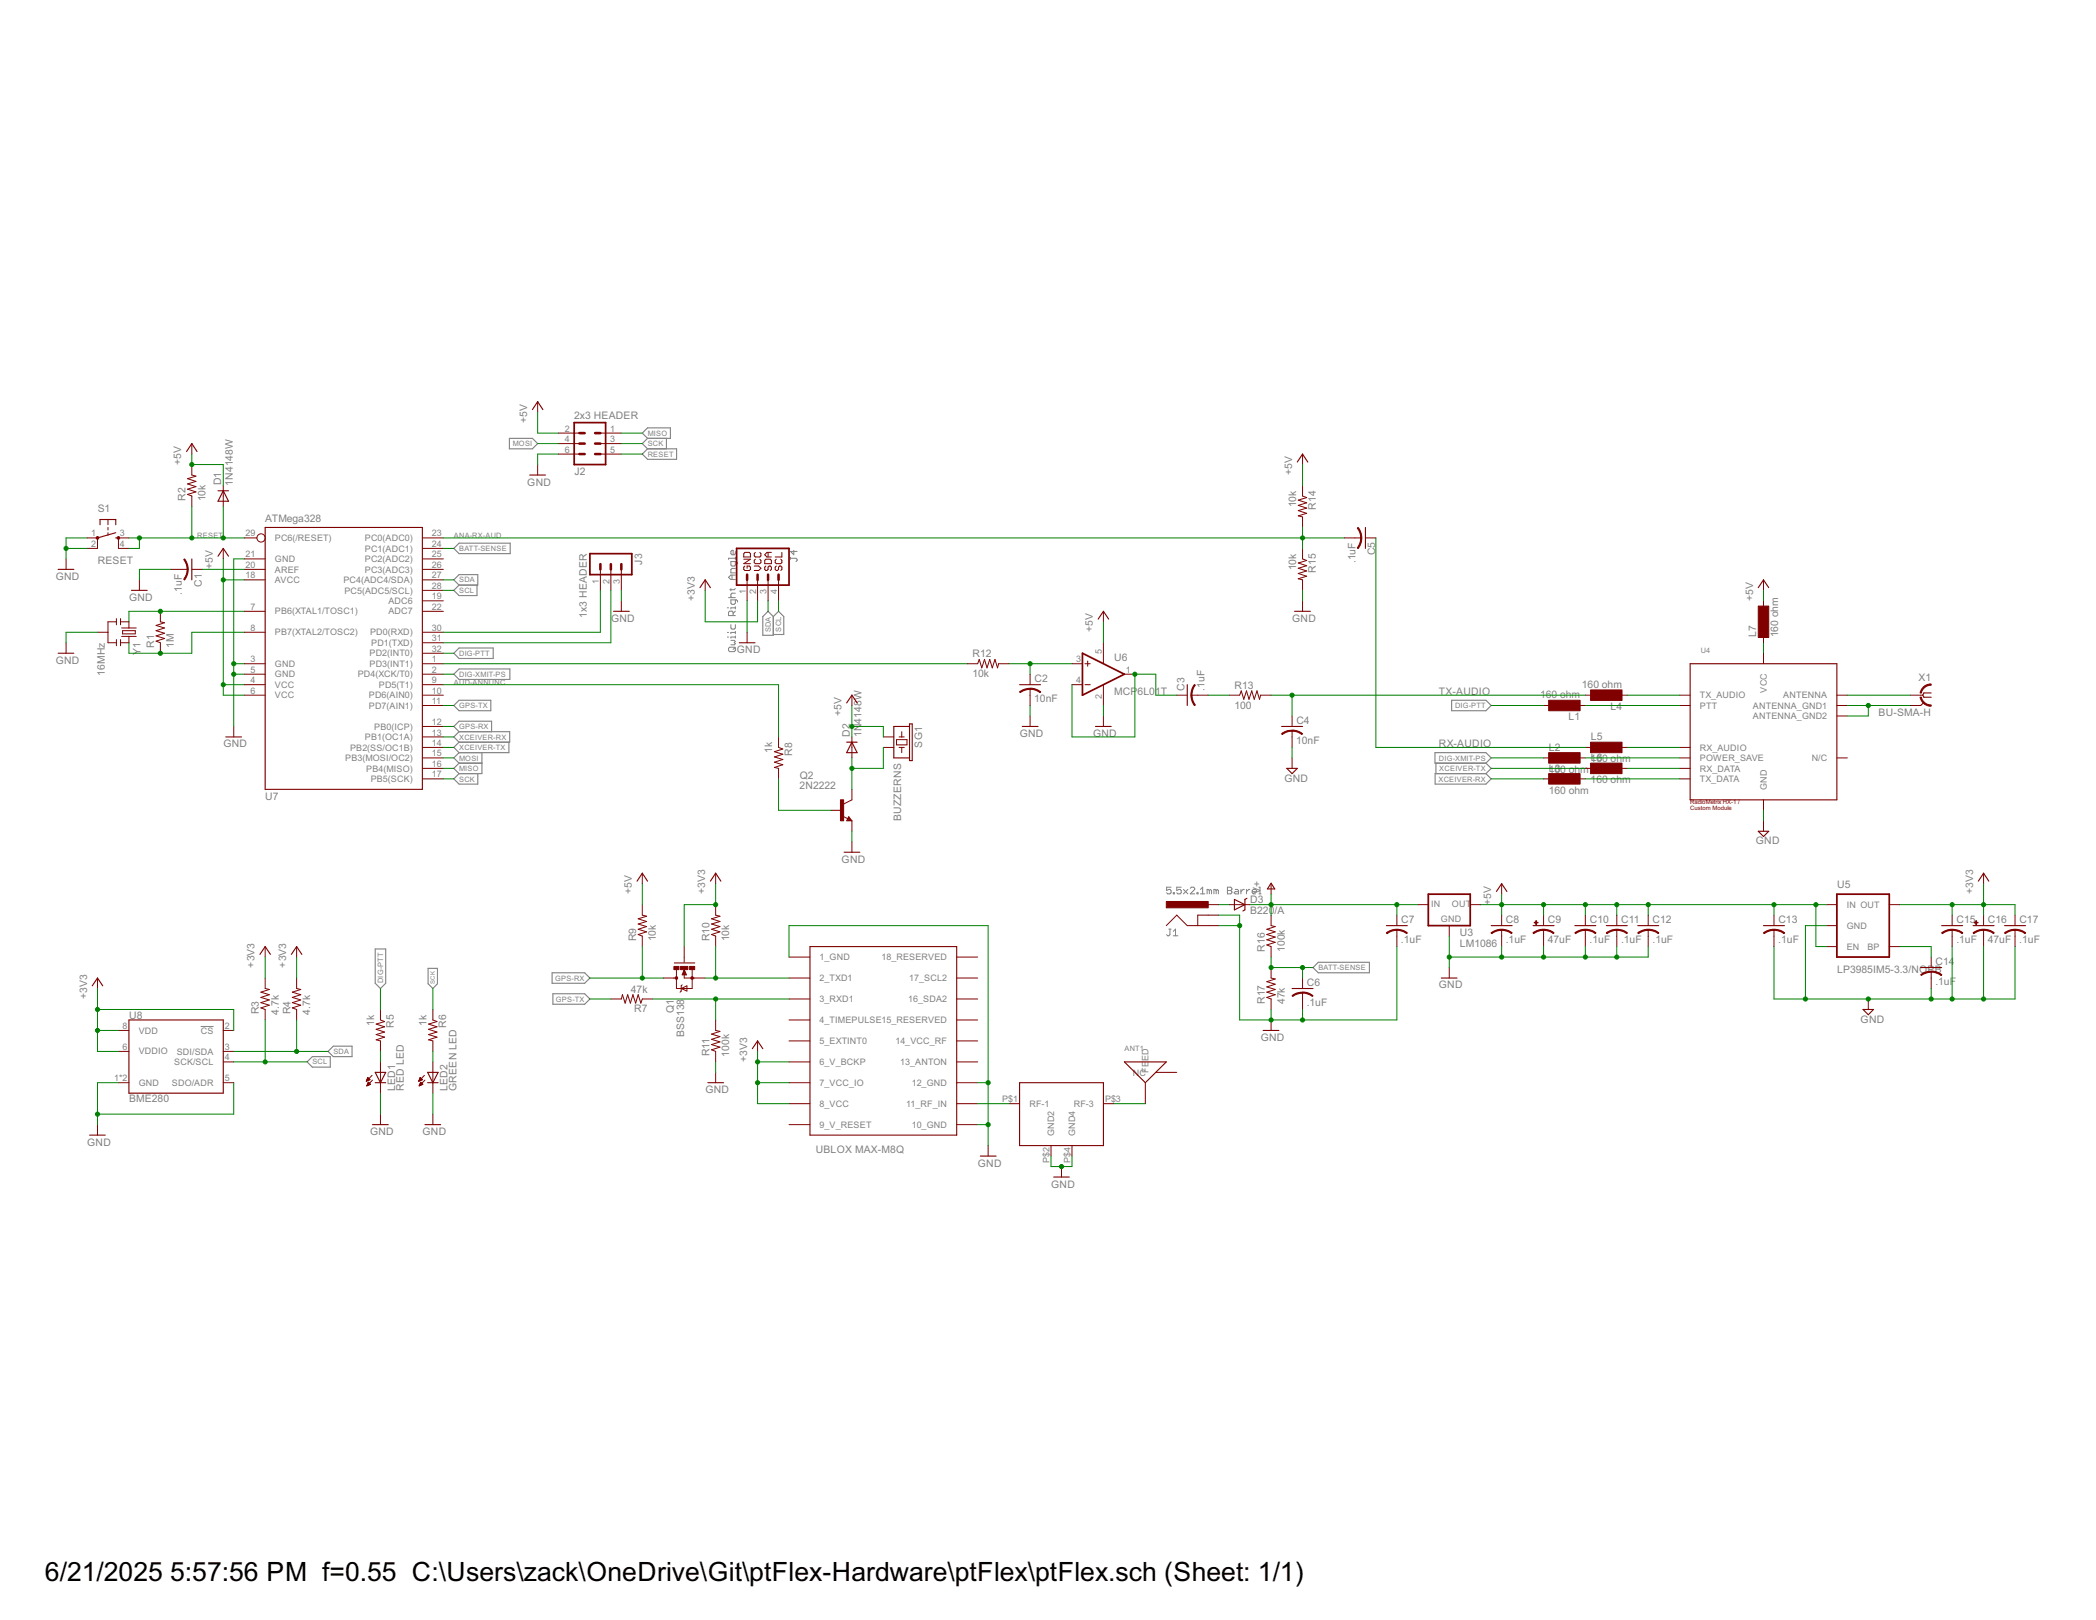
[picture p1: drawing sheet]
<svg xmlns="http://www.w3.org/2000/svg" width="279mm" height="216mm" viewBox="0 0 279 216" stroke-linecap="round" stroke-linejoin="round" font-family="sans-serif">
<g fill="none" stroke="#808080" stroke-width=".13">
<path d="M97.1 79.7h.9M97.4 78.4v.3M97.6 76.6v.6M98 74.4h-.9v.1M98 73.5v.3l-.1 .1h-.3l-.2-.1v-.3l.3-.2v.6M98 74.3v.2M98 74.8v.5l-.1 .1h-.3l-.2-.1v-.5h.8l.1 .3M98 79.9v.5l-.1 .1h-.3l-.2-.1v-.5h.8l.1 .3M98 75.8h-.4l-.2 .1v.4h.6M98 79.1h-.4l-.2 .1v.3l.2 .2M98 78.4l-.1 .2h-.6M98 76.6h-.6l-.3 .3 .3 .3h.6"/>
<path d="M105.4 74.4h.7l.2 .1-.2 .3M105.4 74.3v.2M105.8 73.3v.6l-.4-.4h.9M97 84.9h.1M97 84.3h.1M97 81h.1M97.1 86.4l.2-.1h.6l.1 .1v.3l-.1 .1h-.6l-.2-.1zM97.4 83.2v.5l.2 .1h.3l.1-.1v-.5M97.4 85.3h.5l.1 .2-.1 .1 .1 .2-.1 .1h-.5M97.7 82v-.4l-.1-.2h-.3l-.2 .2v.4h.9M98 80.9v.3M98 84.1v.4"/>
<path d="M98 84.8v.2M98 86.3l-.3 .3M98 81h-.6v.2M98 84.3h-.6v.2M98 84.9h-.6v.1M98 81.4l-.3 .3M156.1 118.2h-.6v.5l.3-.2 .3 .2v.3l-.1 .1h-.3l-.2-.1M156.4 119h.1v.1h-.1zM157.5 118.2h-.6v.5l.3-.2 .3 .2v.3l-.2 .1h-.3l-.1-.1M157.8 118.5l.5 .6M158.3 118.5l-.5 .6M158.7 118.4l.1-.2h.3l.2 .2v.1l-.6 .6h.6"/>
<path d="M159.6 119h.1v.1h-.1zM160 119.1h.6M160 118.5l.3-.3v.9M161.2 118.7l-.3-.2v.6M161.2 118.7v.4M161.2 118.7l.2-.2 .1 .2v.4M162.1 118.7l-.3-.2v.6M162.1 118.7v.4M162.1 118.7l.2-.2 .1 .2v.4M163.6 118.2h.5l.1 .2-.1 .3 .1 .3-.1 .1h-.5zM163.6 118.7h.5M164.7 118.5h.3l.1 .2v.4h-.4l-.2-.1 .2-.2h.4"/>
<path d="M165.4 118.5v.6M165.9 118.5h-.2l-.3 .3M166.2 118.5v.6M166.6 118.5h-.1l-.3 .3M166.9 118.8h.6l-.1-.3h-.3l-.2 .2v.3l.2 .1h.3M167.8 118.2h.2v.9M167.8 119.1h.3M26.8 136.8h1.7M155.8 123.8h.3M156 123.8v.8l-.2 .1-.3-.1M156.4 124.7h.6M156.4 124.1l.3-.3v.9"/>
</g>
<g fill="none" stroke="#808080" stroke-width=".15">
<path d="M67.9 58.4h3.1l.7 .7-.7 .7h-3.1zM85.6 57.7l.7-.7h3.1v1.4h-3.1zM86.3 58.4l-.7 .7 .7 .7M88.8 58.4v1.4M60.5 77.3l.7-.7h2.5v1.4h-2.5zM61.2 72.4h6.8v1.4h-6.8l-.7-.7zM61.2 78l-.7 .7 .7 .7h2.4v-1.4M85.6 60.5l.7-.7h3.9v1.4h-3.9zM60.5 94l.7-.7h4.2v1.4h-4.2zM60.5 89.9l.7-.7h6.8v1.4h-6.8zM61.2 86.4h4.5v1.4h-4.5l-.7-.7zM61.2 97.5l-.7-.7 .7-.7h4.3v1.4"/>
<path d="M61.2 97.5h6.7v1.4h-6.7M61.2 98.9l-.7 .7 .7 .7M61.2 97.5l-.7 .7 .7 .7M67.8 98.9v1.4h-6.6M101.7 82.2l.7-.7 .7 .7v2.5h-1.4zM103.1 82.2l.7-.7 .7 .7v2.4h-1.4M193.5 93.3h4.6l.7 .7-.7 .7h-4.6zM61.2 100.3l-.7 .7 .7 .7M61.2 101.7h3M61.2 101.7l-.7 .7 .7 .7M61.2 103.1l-.7 .7 .7 .7h2.5v-1.4M64.2 100.3v2.8h-3"/>
<path d="M191.3 100.3h6.8l.7 .7-.7 .7h-6.8zM191.3 103.1h6.8l.7 .7-.7 .7h-6.8zM191.4 101.7v1.4M198.1 101.7l.7 .7-.7 .7M50 126.5h1.4v4.5l-.7 .7-.7-.7zM57.1 129.1h1.2v2l-.6 .6-.6-.6zM73.6 129.6h4.3l.7 .7-.7 .7h-4.3zM73.7 132.4h4.2l.7 .7-.7 .7h-4.2zM175 128.9l.7-.7h6.8v1.4h-6.8zM40.9 141.5l.7-.7h2.4v1.4h-2.4zM43.7 140.1l.7-.7h2.5v1.4h-2.5z"/>
</g>
<g fill="none" stroke="#800000" stroke-width=".15">
<path d="M71 54.6l.7-1.1 .7 1.1M7.7 75.9h2.1M13.3 69.9v-.7h2.1v.7M15.4 71.7h.4M15.4 71l-2.4 .7M17.5 78.7h2.1M24.9 60.2l.7-1.1 .7 1.1M25.6 74.5v2.8M29.1 74.1l.7-1 .7 1M29.1 65.4h1.4M29.8 65.4l.7 1.4h-1.4zM35.3 70.3h21v34.9h-21z"/>
<path d="M70.6 63.3h2.1M93.3 78.3l.7-1 .7 1M172.9 61.6l.7-1.1 .7 1.1M182 70.3v2.8M234.4 78.3l.7-1 .7 1M7.7 87.1h2.1M30.1 98.2h2.1M81.8 81.5h2.1M98.6 85.7h2M112.9 93.7l.7-1.1 .7 1.1M112.9 98.9h1.4M113.6 98.9l.7 1.4h-1.4z"/>
<path d="M121.2 96.8h-2.1v4.2h2.1M121.2 96.5h.4v4.9h-.4zM135.9 91.2h2.8M136.3 96.8h2.1M146 96.8h2.1M146.4 82.5l.7-1 .7 1M158.3 91.2v2.8M170.8 96.8h2.8M172.6 81.5h2.1M225.3 88.5h19.6v18.1h-19.6zM256.5 93.6l-.5 .4M257.4 92.4h-.9l-.2 .2 .2 .3h.9"/>
<path d="M84.9 117.4l.7-1 .7 1M94.7 117.4l.7-1 .7 1M112.5 113.6h2.1M113.1 109.1l.1 .2h-.2l.1-.3 .3 .3h-.4M164.5 119.9l1.4 .7-1.4 .7zM166.2 119.7l-.3 .2v1.4l-.2 .1M169.4 117.7l.5 .8h-.9zM171.5 102.4h1.4l-.7 .7zM199.5 118.8l.7-1 .7 1M234.4 110.8h1.4l-.7 .7zM263.7 117.4l.7-1 .7 1M12.3 131.4l.7-1.1 .7 1.1"/>
<path d="M17.2 135.9h12.6v9.8h-12.6zM34.6 127.2l.7-1 .7 1M38.8 127.2l.7-1 .7 1M89.9 128.3h2.7M100.3 139.8l.7-1.1 .7 1.1M108 126.2h19.5v25.1h-19.5zM168.4 137.3h2.1M172.2 131.7h2.8M184.8 123.4h2.8M192.1 130.3h2.1M198.8 123.4h2.8M204.4 123.4h2.8"/>
<path d="M209.9 123.4h2.8M214.1 123.4h2.8M218.3 123.4h2.8M235.1 123.4h2.8M248.3 134.5h1.4l-.7 .7zM256 128.9h2.8M258.8 123.4h2.8M263 123.4h2.8M267.2 123.4h2.8M11.9 151.3h2.1M49.7 149.9h2.1M50 142.9h1.4l-.7 1.4z"/>
<path d="M50 144.3h1.4M56.6 149.9h2.1M57 144.3h1.4M57 142.9h1.4l-.7 1.4zM94.4 144.3h2.1M130.7 154.1h2.1M135.9 144.3h11.2v8.4h-11.2zM140.5 156.9h2M149.9 141.5h5.6l-2.8 2.8z"/>
</g>
<g fill="none" stroke="#800000" stroke-width=".13">
<path d="M25.6 59.1v1.4M71.7 53.5v1.4M74.4 57.7h2.8M74.4 59.1h2.8M80 57.7h2.8M80 59.1h2.8M8.8 74.5v1.4M11.6 71.7h1.4v1.4h-1.4M14.4 69.2v.7M14.4 70.3v.3M14.4 71v.3M17.2 71.7h-1.4v1.4h1.4"/>
<path d="M18.6 77.3v1.4M22.8 75.9h2.2M25.6 61.9v1.4l.5 .2-1.1 .3 1.1 .4-1.1 .3 1.1 .4-1.1 .3 1.1 .4-1.1 .3 .6 .2v1.4M25.6 75.9h1.4M29.8 64.7v2.8M29.8 73.1v1.4M32.6 74.5h2.7M32.6 75.9h2.7M32.6 77.3h2.7M32.6 71.7h1.6M56.3 74.5h2.8M56.3 75.9h2.8"/>
<path d="M56.3 77.3h2.8M56.3 78.7h2.8M56.3 73.1h2.8M56.3 71.7h2.8M71.7 61.9v1.4M74.4 60.5h2.8M80 75.9v2.8M80 60.5h2.8M81.4 75.9v2.8M82.8 75.9v2.8M94 77.3v1.4M99.1 74.5h.9l-.9 .6h.9"/>
<path d="M99.3 75.4l-.2 .2v.3l.2 .1h.6l.1-.1v-.3l-.1-.2h-.3v.3M99.3 73.6h.6l.1 .2v.4h-.9v-.4zM99.6 77.3v2.8M100.5 75.4h.6l.3 .3-.3 .3h-.6M100.7 74.5l-.2 .2v.3l.2 .1h.6l.1-.1v-.3l-.1-.2M100.7 73.6l-.2 .2v.3l.2 .1h.6l.1-.1v-.3l-.1-.2M101 77.3v2.8M102.1 75.4l-.2 .2v.3l.3 .1 .2-.1v-.3l.3-.2 .1 .2v.3l-.1 .1M102.1 74.5h.6l.1 .2v.4h-.9v-.4zM102.4 73.6v.6M102.4 77.3v2.8M102.8 73.6h-.6l-.3 .3 .3 .3h.6"/>
<path d="M103.5 75.4l-.2 .2v.3l.2 .1 .3-.1v-.3l.1-.2 .3 .2v.3l-.1 .1M103.5 74.5l-.2 .2v.3l.2 .1h.6l.1-.1v-.3l-.1-.2M103.8 77.3v2.8M104.2 73.6v.6h-.9M173.6 60.5v1.4M173.6 64.7v1.4l.6 .2-1.1 .4 1.1 .3-1.1 .4 1.1 .3-1.1 .4 1.1 .3-1.1 .3 .5 .2v1.4M173.6 73.1v1.4l.6 .2-1.1 .3 1.1 .4-1.1 .3 1.1 .4-1.1 .3 1.1 .4-1.1 .3 .5 .2v1.4M179.2 71.7h2.2M182 71.7h1.4M235.1 77.3v1.4M8.8 85.7v1.4M13 84.3h1.4"/>
<path d="M15.5 82.9h-1.1v2.8h1.1M15.5 82.4v.9M15.5 85.2v.9M16.1 82.9h1.1v.8M16.1 82.4v.9M16.1 85.2v.9M16.2 84.8h2M16.2 83.7h2M16.3 84.1h1.7v.4h-1.7zM17.2 84.8v.9h-1.1M21.4 81.5v1.4l.5 .1-1.1 .4 1.1 .3-1.1 .4 1.1 .3-1.1 .4 1.1 .3-1.1 .3 .6 .3v1.4M31.2 96.8v1.4"/>
<path d="M32.6 88.5h2.7M32.6 84.3h2.7M32.6 81.5h2.7M32.6 89.9h2.7M32.6 91.2h2.7M32.6 92.6h2.7M56.3 88.5h2.8M56.3 84.3h2.8M56.3 81.5h2.8M56.3 89.9h2.8M56.3 91.2h2.8M56.3 92.6h2.8"/>
<path d="M56.3 99.6h2.8M56.3 98.2h2.8M56.3 96.8h2.8M56.3 94h2.8M56.3 87.1h2.8M56.3 85.7h2.8M56.3 80.1h2.8M82.8 80.1v1.4M99.6 84.3v1.4M103.8 98.2v1.4l.6 .2-1.2 .4 1.2 .3-1.2 .4 1.2 .3-1.2 .4 1.2 .3-1.2 .4 .6 .1v1.4M113.6 92.6v1.4M113.6 98.2v2.8"/>
<path d="M117.8 99.6h1.3M117.8 98.2h1.3M119.5 98.6h1.4v.7h-1.4zM119.8 99.6h.7M119.8 98.2h.7M120.2 97.5v.7M120.2 99.6v.7M128.9 88.5h1.4l.2-.6 .4 1.1 .3-1.1 .4 1.1 .3-1.1 .4 1.1 .3-1.1 .4 1.1 .1-.5h1.4M137.3 89.9v1.3M137.3 91.8v2.2M137.3 95.4v1.4M142.9 88.5h1.4"/>
<path d="M142.9 91.2h1.4M144.6 88.5h.7M144.6 91.2h.7M145 88.1v.7M147.1 81.5v1.4M147.1 85.7v2.8M147.1 91.2v2.8M147.1 95.4v1.4M149.9 89.9h1.4M156.9 92.6h1.4M158.8 92.6h2.3M163.9 92.6h1.3l.3-.5 .3 1.1 .4-1.1 .3 1.1 .4-1.1 .3 1.1 .4-1.1 .3 1.1 .1-.6h1.4"/>
<path d="M172.2 95.4v1.4M172.2 97.4v2.2M173.6 80.1v1.4M205.8 94h1.4M209.9 94h1.4M211.3 92.6h1.4M211.3 99.6h1.4M215.5 92.6h1.4M215.5 99.6h1.4M223.9 92.6h1.4M223.9 99.6h1.4M223.9 94h1.4"/>
<path d="M235.1 80.1v1.4M235.1 84.3v1.4M235.1 87.1v1.4M244.9 92.6h1.4M244.9 94h1.4M244.9 95.4h1.4M254.6 92.6h1.7M254.6 94h1.4M56.3 103.8h2.8M56.3 102.4h2.8M56.3 101h2.8M85.6 116.4v1.4"/>
<path d="M95.4 116.4v1.4M110.8 108h1.4M112.3 108.8l.7 .3M113.1 108.8l.5 .6h-.7zM113.6 105.2v1.4l-1.2 .6M113.6 109.4v1.4M113.6 112.2v1.4M169.4 117.8v1.4M172.2 101v1.4M200.2 117.8v1.4M205.8 103.8h1.4M205.8 101h1.4"/>
<path d="M209.9 103.8h1.4M209.9 101h1.4M211.3 102.4h1.4M215.5 102.4h1.4M223.9 103.8h1.4M223.9 102.4h1.4M223.9 101h1.4M235.1 106.6v1.4M235.1 109.4v1.4M244.9 101h1.4M264.4 116.4v1.4M13 130.3v1.4"/>
<path d="M15.8 137.3h1.4M29.8 137.3h1.4M35.3 130.3v1.4l.6 .2-1.1 .3 1.1 .4-1.1 .3 1.1 .4-1.1 .3 1.1 .4-1.1 .3 .5 .2v1.4M35.3 126.2v1.4M39.5 126.2v1.4M39.5 130.3v1.4l.6 .2-1.1 .3 1.1 .4-1.1 .3 1.1 .4-1.1 .3 1.1 .4-1.1 .3 .5 .2v1.4M50.7 134.5v1.4l.6 .2-1.2 .4 1.2 .3-1.2 .4 1.2 .3-1.2 .4 1.2 .3-1.2 .4 .6 .1v1.4M57.7 134.5v1.4l.6 .2-1.2 .4 1.2 .3-1.2 .4 1.2 .3-1.2 .4 1.2 .3-1.2 .4 .6 .1v1.4M81.4 133.1h1.4l.2-.5 .3 1.1 .4-1.1 .3 1.1 .4-1.1 .3 1.1 .4-1.1 .3 1.1 .2-.6h1.4M85.6 120.6v1.4l.6 .1-1.1 .3 1.1 .4-1.1 .3 1.1 .4-1.1 .3 1.1 .4-1.1 .3 .5 .3v1.4M88.4 130.3h1.8M90.8 131.7l.8-.3v.7z"/>
<path d="M90.9 131.3l-.1 .1v.7l-.1 .1M91.2 129.9v.4h2.8M91.2 126.2v2M91.2 129.2l.3 .7h-.6zM92.3 129.2v2.5h-2.1v-2.5M95.4 120.6v1.4l.6 .1-1.2 .3 1.2 .4-1.2 .3 1.2 .4-1.2 .3 1.2 .4-1.2 .3 .6 .3v1.4M95.4 135.9v1.4l.6 .2-1.2 .3 1.2 .4-1.2 .3 1.2 .4-1.2 .3 1.2 .4-1.2 .3 .6 .2v1.4M101 138.7v1.4M105.2 138.7h2.8M105.2 135.9h2.8M105.2 133.1h2.8M105.2 130.3h2.8"/>
<path d="M105.2 127.6h2.8M127.5 138.7h2.8M127.5 135.9h2.8M127.5 133.1h2.8M127.5 130.3h2.8M127.5 127.6h2.8M155.5 123.4l1.4-1.4 1.4 1.4h4.2M161.1 120.6h1.4M162.5 122h-2.8v1.4M163.9 120.6h2.7M169.4 122v1.4l.6 .1-1.1 .3 1.1 .4-1.1 .3 1.1 .4-1.1 .3 1.1 .4-1.1 .3 .5 .3v1.4M169.4 128.9v1.4l.6 .2-1.1 .3 1.1 .4-1.1 .3 1.1 .4-1.1 .3 1.1 .4-1.1 .3 .5 .2v1.4"/>
<path d="M169.4 135.9v1.4M173.6 130.3v1.4M173.6 132.3v2.2M186.2 122v1.4M186.2 123.9v2.3M189 120.6h1.4M193.2 123.4v1.4M193.2 128.9v1.4M196 120.6h1.4M200.2 122v1.4M200.2 123.9v2.3M205.8 122v1.4"/>
<path d="M205.8 123.9v2.3M211.3 122v1.4M211.3 123.9v2.3M215.5 122v1.4M215.5 123.9v2.3M219.7 122v1.4M219.7 123.9v2.3M236.5 122v1.4M236.5 123.9v2.3M243.5 120.6h1.4M243.5 123.4h1.4M243.5 126.2h1.4"/>
<path d="M249 133.1v1.4M251.8 120.6h1.4M251.8 126.2h1.4M257.4 127.6v1.3M257.4 129.5v2.2M260.2 122v1.4M260.2 123.9v2.3M264.4 122v1.4M264.4 123.9v2.3M268.6 122v1.4M268.6 123.9v2.3M13 149.9v1.4"/>
<path d="M15.8 144.3h1.4M15.8 140.1h1.4M29.8 144.3h1.4M29.8 141.5h1.4M29.8 140.1h1.4M48.8 144.1h.1M48.9 144h.1M48.9 144h.3M48.9 143.9h.4M48.9 144.7h.1M48.9 143.8h.4M48.9 144.6h.2"/>
<path d="M49 143.8h.2M49 144.6h.3M49 143.7h.2M49 144.5h.4M49 143.7h.1M49 144.5h.3M49 143.6l.3 .3-.5 .2zM49 143.6h.1M49 144.4h.3M49 144.4h.2M49.1 144.3h.1M49.1 144.2l.3 .3-.5 .2z"/>
<path d="M49.6 143.3l-.8 .8M49.7 144l-.8 .7M50.7 141.5v4.2M50.7 148.5v1.4M55.8 144.1h.1M55.8 144h.2M55.9 144h.3M55.9 143.9h.4M55.9 144.7h.1M55.9 143.8h.4M55.9 144.6h.2M55.9 143.8h.3"/>
<path d="M55.9 144.6h.3M56 143.7h.2M56 144.5h.3M56 143.7h.1M56 143.6h.1M56 144.4h.3M56 143.6l.3 .3-.5 .2zM56 144.4h.2M56 144.3h.2M56.1 144.3h.1M56.1 144.2l.3 .3-.5 .2zM56.6 143.3l-.8 .8"/>
<path d="M56.6 144l-.7 .7M57.7 141.5v4.2M57.7 148.5v1.4M95.4 142.9v1.4M105.2 144.3h2.8M105.2 149.9h2.8M105.2 147.1h2.8M105.2 141.5h2.8M127.5 144.3h2.8M127.5 149.9h2.8M127.5 147.1h2.8M127.5 141.5h2.8"/>
<path d="M131.7 152.7v1.4M134.5 147.1h1.4M140.1 152.7v1.4M141.5 155.5v1.4M142.9 152.7v1.4M147.1 147.1h1.4M152.7 144.3v2.8M154.1 142.9h2.8"/>
<circle cx="34.8" cy="71.7" r=".55"/>
</g>
<g fill="#800000" stroke="#800000" stroke-width=".13">
<path d="M137.3 91.7a2.17 2.17 0 0 1 1.4 .5l-.1 .1a2.11 2.11 0 0 0-1.3-.4z" fill-rule="evenodd"/>
<path d="M135.9 92.2a2.07 2.07 0 0 1 1.4-.5v.2a2.36 2.36 0 0 0-1.3 .4z" fill-rule="evenodd"/>
<path d="M200.2 123.8h.2a2.08 2.08 0 0 1 1.2 .5l-.1 .1a2.18 2.18 0 0 0-1.3-.4z" fill-rule="evenodd"/>
<path d="M198.8 124.3l.8-.4 .6-.1v.2a2.11 2.11 0 0 0-1.4 .4z" fill-rule="evenodd"/>
<path d="M186.2 123.8h.2a2.08 2.08 0 0 1 1.2 .5l-.1 .1a2.18 2.18 0 0 0-1.3-.4z" fill-rule="evenodd"/>
<path d="M184.8 124.3l.8-.4 .6-.1v.2a2 2 0 0 0-1.3 .4z" fill-rule="evenodd"/>
<path d="M211.3 123.8h.2a2.07 2.07 0 0 1 1.2 .5v.1a2.18 2.18 0 0 0-1.4-.4z" fill-rule="evenodd"/>
<path d="M209.9 124.3l.9-.4 .5-.1v.2a2.11 2.11 0 0 0-1.3 .4z" fill-rule="evenodd"/>
<path d="M215.5 123.8h.2a2.07 2.07 0 0 1 1.2 .5v.1a2.18 2.18 0 0 0-1.4-.4z" fill-rule="evenodd"/>
<path d="M214.1 124.3l.9-.4 .5-.1v.2a2.11 2.11 0 0 0-1.3 .4z" fill-rule="evenodd"/>
<path d="M181.4 71.7h.1v.6l-.3 .6-.2 .2-.1-.1a2.11 2.11 0 0 0 .5-1.3z" fill-rule="evenodd"/>
<path d="M180.9 70.4l.1-.1 .2 .1 .3 .7v.6h-.1a2 2 0 0 0-.5-1.3z" fill-rule="evenodd"/>
<path d="M219.7 123.8h.2a2.07 2.07 0 0 1 1.2 .5l-.1 .1a2.18 2.18 0 0 0-1.3-.4z" fill-rule="evenodd"/>
<path d="M218.3 124.3l.9-.4 .5-.1v.2a2.11 2.11 0 0 0-1.3 .4z" fill-rule="evenodd"/>
<path d="M173.6 132.2a2.08 2.08 0 0 1 1.4 .5l-.1 .1a2.36 2.36 0 0 0-1.3-.4z" fill-rule="evenodd"/>
<path d="M172.2 132.7a1.95 1.95 0 0 1 1.4-.5v.2a2.36 2.36 0 0 0-1.3 .4z" fill-rule="evenodd"/>
<path d="M25 75.9h.1v.2l-.2 .7-.3 .5-.1-.1a2.18 2.18 0 0 0 .5-1.3z" fill-rule="evenodd"/>
<path d="M24.5 74.6l.1-.1 .1 .1 .3 .7 .1 .6h-.2a2 2 0 0 0-.4-1.3z" fill-rule="evenodd"/>
<path d="M159.2 91.2l.1 .1a2.18 2.18 0 0 0-.4 1.3h-.2v-.1a2.07 2.07 0 0 1 .5-1.3z" fill-rule="evenodd"/>
<path d="M158.7 92.6h.2a2.11 2.11 0 0 0 .4 1.4h-.1l-.3-.4z" fill-rule="evenodd"/>
<path d="M172.2 97.3h.2a2.1 2.1 0 0 1 1.2 .5l-.1 .1a2 2 0 0 0-1.3-.4z" fill-rule="evenodd"/>
<path d="M170.8 97.8a1.95 1.95 0 0 1 1.4-.5v.2a2 2 0 0 0-1.3 .4z" fill-rule="evenodd"/>
<path d="M260.2 123.8h.2a2.07 2.07 0 0 1 1.2 .5v.1a2.31 2.31 0 0 0-1.4-.4z" fill-rule="evenodd"/>
<path d="M258.8 124.3l.9-.4 .5-.1v.2a2 2 0 0 0-1.3 .4z" fill-rule="evenodd"/>
<path d="M236.5 123.8h.2a2.07 2.07 0 0 1 1.2 .5l-.1 .1a2.31 2.31 0 0 0-1.3-.4z" fill-rule="evenodd"/>
<path d="M235.1 124.3l.8-.4 .6-.1v.2a2.11 2.11 0 0 0-1.3 .4z" fill-rule="evenodd"/>
<path d="M257.4 129.4a2.17 2.17 0 0 1 1.4 .5v.1a2.31 2.31 0 0 0-1.4-.4z" fill-rule="evenodd"/>
<path d="M256 129.9a2.07 2.07 0 0 1 1.4-.5v.2a2.36 2.36 0 0 0-1.3 .4z" fill-rule="evenodd"/>
<path d="M264.4 123.8h.2a2.07 2.07 0 0 1 1.2 .5l-.1 .1a2.31 2.31 0 0 0-1.3-.4z" fill-rule="evenodd"/>
<path d="M263 124.3l.9-.4 .5-.1v.2a2 2 0 0 0-1.3 .4z" fill-rule="evenodd"/>
<path d="M256.3 91.6a1.37 1.37 0 0 1 1.1-.4v.1a1.33 1.33 0 0 0-1.3 1.1h-.2l.1-.2z" fill-rule="evenodd"/>
<path d="M255.9 92.9h.2a1.33 1.33 0 0 0 1.3 1.1v.1a1.43 1.43 0 0 1-1.5-1.2z" fill-rule="evenodd"/>
<path d="M205.8 123.8h.2a2.08 2.08 0 0 1 1.2 .5l-.1 .1a2.18 2.18 0 0 0-1.3-.4z" fill-rule="evenodd"/>
<path d="M204.3 124.3l.9-.4 .6-.1v.2a2.11 2.11 0 0 0-1.4 .4z" fill-rule="evenodd"/>
<path d="M268.6 123.8h.2a2.07 2.07 0 0 1 1.2 .5l-.1 .1a2.31 2.31 0 0 0-1.3-.4z" fill-rule="evenodd"/>
<path d="M267.2 124.3l.9-.4 .5-.1v.2a2 2 0 0 0-1.3 .4z" fill-rule="evenodd"/>
<circle cx="13" cy="71.7" r=".19"/>
<circle cx="15.8" cy="71.7" r=".19"/>
<circle cx="92.3" cy="130.3" r=".19"/>
<circle cx="90.2" cy="130.3" r=".19"/>
</g>
<path d="M76.5 56.3h4.2v5.6h-4.2zM78.6 73.8h5.6v2.8h-5.6zM98.2 73.1h7v4.9h-7zM144.3 87.1l5.6 2.8-5.6 2.7zM190.4 119.2h5.6v4.2h-5.6zM244.9 119.2h6.9v8.4h-6.9z" fill="none" stroke="#800000" stroke-width=".23"/>
<g fill="#800000" stroke="#800000" stroke-width=".13">
<path d="M112 106.6h.5v2.8h-.5z"/>
<path d="M212 98.9h4.2v1.4h-4.2z"/>
<path d="M212 91.9h4.2v1.4h-4.2z"/>
<path d="M234.4 80.8h1.4v4.2h-1.4z"/>
<path d="M206.4 93.3h4.2v1.4h-4.2z"/>
<path d="M263.2 122.9h.5v.1h-.5z"/>
<path d="M263.4 122.7h.1v.5h-.1z"/>
<path d="M155.5 120.1h5.6v.9h-5.6z"/>
<path d="M204.5 122.9h.5v.1h-.5z"/>
<path d="M204.7 122.7h.1v.5h-.1z"/>
<path d="M206.4 100.3h4.2v1.4h-4.2z"/>
<path d="M212 101.7h4.2v1.4h-4.2z"/>
<path d="M206.4 103.1h4.2v1.4h-4.2z"/>
<path d="M91.9 128.8h.7v.4h-.7z"/>
<path d="M89.8 128.8h.7v.4h-.7z"/>
<path d="M90.7 128.8h1v.4h-1z"/>
</g>
<g fill="none" stroke="#800000" stroke-width=".34">
<path d="M77.2 59.1h.7M77.2 57.7h.7M79.3 59.1h.7M79.3 57.7h.7M77.2 60.5h.7M79.3 60.5h.7M80 75.2v.7M81.4 75.2v.7M82.8 75.2v.7M99.6 76.6v.7M101 76.6v.7M102.4 76.6v.7"/>
<path d="M103.8 76.6v.7"/>
</g>
<path d="M91.2 129.7v.2h.2l-.2-.5-.1 .5" fill="none" stroke="#800000" stroke-width=".17"/>
<g fill="none" stroke="#008000" stroke-width=".13">
<path d="M71.7 54.9v2.8h2.7M71.7 59.1h2.7M82.8 57.7h2.8M82.8 59.1h2.8M8.8 73.1h2.8M11.6 71.7h-2.8v2.8M17.2 71.7h15.4M18.6 71.7v1.4h-1.4M22.8 75.9h-4.2v1.4M25.6 60.5v1.4h4.2v2.8M25.6 67.5v4.2M27 75.9h5.6"/>
<path d="M29.8 74.5v18.1h2.8M29.8 67.5v4.2M29.8 77.3h2.8M32.6 74.5h-1.4v22.3M59.1 71.7h120.1M59.1 73.1h1.4M59.1 77.3h1.4M59.1 78.7h1.4M74.4 60.5h-2.7v1.4M80 78.7v5.6h-20.9M81.4 78.7v7h-22.3M82.8 78.7v1.4"/>
<path d="M82.8 60.5h2.8M94 78.7v4.2h7v-2.8M173.6 61.9v2.8M173.6 70.3v2.8M173.6 78.7v1.4M183.4 71.7v27.9h27.9M235.1 78.7v1.4M13 84.3h-4.2v1.4M29.8 91.2h2.8M31.2 88.5h1.4M31.2 89.9h1.4M32.6 84.3h-7v2.8h-8.4v-1.4"/>
<path d="M32.6 81.5h-15.4v1.4M59.1 88.5h69.8M59.1 89.9h1.4M59.1 91.2h44.7v7M59.1 96.8h1.4M59.1 87.1h1.4M59.1 94h1.4M59.1 99.6h1.4M59.1 98.2h1.4M99.6 80.1v4.2M102.4 80.1v1.4M103.8 80.1v1.4"/>
<path d="M113.6 94v4.2M113.6 96.8h4.2v1.4M117.8 99.6v2.8h-4.2M134.5 88.5h8.4M137.3 88.5v1.4M137.3 94v1.4M142.9 91.2v7h8.4v-8.3h2.8v2.7h2.8M147.1 82.9v2.8M147.1 94v1.4M161.1 92.6h2.8M169.4 92.6h41.9M172.2 92.6v2.8"/>
<path d="M172.2 99.6v1.4M198.8 94h7M211.3 94h12.6M216.9 92.6h7M216.9 99.6h7M235.1 85.7v1.4M246.3 92.6h8.3M246.3 94h8.3M249 94v1.4h-2.7M59.1 101h1.4M59.1 102.4h1.4M59.1 103.8h1.4"/>
<path d="M85.6 117.8v2.8M95.4 117.8v2.8h-4.2v5.6M103.8 103.8v4.2h7M113.6 101v4.2M113.6 110.8v1.4M169.4 119.2v2.8M198.8 101h7M198.8 102.4h12.5M198.8 103.8h7M200.2 119.2v2.8M211.3 101h12.6M211.3 103.8h12.6"/>
<path d="M216.9 102.4h7M235.1 108v1.4M264.4 117.8v4.2M13 134.5h18.2v2.8M13 131.7v8.4h2.8M13 137.3h2.8M35.3 127.6v2.7M35.3 135.9v5.6M39.5 127.6v2.7M39.5 135.9v4.2M50.7 131.7v2.8M57.7 131.7v2.8"/>
<path d="M78.6 133.1h2.8M78.6 130.3h9.8M85.6 126.2v4.1M87 133.1h18.2M94 130.3h11.2M95.4 126.2v4.1M95.4 133.1v2.8M105.2 127.6v-4.2h26.5v29.3M162.5 122h2.7v13.9h21v-9.7M162.5 123.4h2.7M162.5 120.6h1.4M166.6 120.6h22.4"/>
<path d="M169.4 127.6v1.3h5.6M169.4 134.5v1.4M173.6 128.9v1.4M173.6 134.5v1.4M186.2 120.6v1.4M193.2 124.8v4.1M197.4 120.6h46.1M200.2 126.2v1.4M205.8 120.6v1.4M205.8 126.2v1.4M211.3 120.6v1.4M211.3 126.2v1.4"/>
<path d="M215.5 120.6v1.4M215.5 126.2v1.4M219.7 120.6v1.4M219.7 126.2v1.4h-26.5M236.5 126.2v6.9h32.1v-6.9M236.5 120.6v1.4M242.1 120.6v5.6h1.4M243.5 123.4h-2.8v9.7M253.2 126.2h4.2v1.4M253.2 120.6h15.4v1.4M257.4 131.7v1.4M260.2 120.6v1.4"/>
<path d="M260.2 126.2v6.9M264.4 126.2v6.9M15.8 144.3h-2.8v5.6M31.2 144.3v4.2h-18.2M31.2 141.5h9.7M31.2 140.1h12.5M50.7 140.1v1.4M50.7 145.7v2.8M57.7 140.1v1.4M57.7 145.7v2.8M95.4 141.5v1.4M101 144.3h4.2"/>
<path d="M101 140.1v7h4.2M101 141.5h4.2M130.3 144.3h1.4M130.3 149.9h1.4M130.3 147.1h4.2M140.1 154.1v1.4h2.8v-1.4M148.5 147.1h4.2"/>
</g>
<g fill="#008000" stroke="#008000" stroke-width=".13">
<circle cx="137.3" cy="88.5" r=".28"/>
<circle cx="169.4" cy="135.9" r=".28"/>
<circle cx="173.6" cy="135.9" r=".28"/>
<circle cx="165.2" cy="123.4" r=".28"/>
<circle cx="193.2" cy="127.6" r=".28"/>
<circle cx="211.3" cy="127.6" r=".28"/>
<circle cx="215.5" cy="127.6" r=".28"/>
<circle cx="200.2" cy="127.6" r=".28"/>
<circle cx="205.8" cy="127.6" r=".28"/>
<circle cx="31.2" cy="88.5" r=".28"/>
<circle cx="31.2" cy="89.9" r=".28"/>
<circle cx="249" cy="133.1" r=".28"/>
<circle cx="257.4" cy="133.1" r=".28"/>
<circle cx="240.7" cy="133.1" r=".28"/>
<circle cx="260.2" cy="133.1" r=".28"/>
<circle cx="264.4" cy="133.1" r=".28"/>
<circle cx="8.8" cy="73.1" r=".28"/>
<circle cx="131.7" cy="149.9" r=".28"/>
<circle cx="131.7" cy="144.3" r=".28"/>
<circle cx="13" cy="148.5" r=".28"/>
<circle cx="141.5" cy="155.5" r=".28"/>
<circle cx="200.2" cy="120.6" r=".28"/>
<circle cx="211.3" cy="120.6" r=".28"/>
<circle cx="215.5" cy="120.6" r=".28"/>
<circle cx="242.1" cy="120.6" r=".28"/>
<circle cx="236.5" cy="120.6" r=".28"/>
<circle cx="219.7" cy="120.6" r=".28"/>
<circle cx="205.8" cy="120.6" r=".28"/>
<circle cx="25.6" cy="61.9" r=".28"/>
<circle cx="29.8" cy="77.3" r=".28"/>
<circle cx="29.8" cy="91.2" r=".28"/>
<circle cx="113.6" cy="96.8" r=".28"/>
<circle cx="21.4" cy="87.1" r=".28"/>
<circle cx="169.4" cy="120.6" r=".28"/>
<circle cx="186.2" cy="120.6" r=".28"/>
<circle cx="173.6" cy="71.7" r=".28"/>
<circle cx="25.6" cy="71.7" r=".28"/>
<circle cx="18.6" cy="71.7" r=".28"/>
<circle cx="29.8" cy="71.7" r=".28"/>
<circle cx="21.4" cy="81.5" r=".28"/>
<circle cx="169.4" cy="128.9" r=".28"/>
<circle cx="173.6" cy="128.9" r=".28"/>
<circle cx="151.3" cy="89.9" r=".28"/>
<circle cx="260.2" cy="120.6" r=".28"/>
<circle cx="264.4" cy="120.6" r=".28"/>
<circle cx="101" cy="141.5" r=".28"/>
<circle cx="101" cy="144.3" r=".28"/>
<circle cx="95.4" cy="120.6" r=".28"/>
<circle cx="13" cy="137.3" r=".28"/>
<circle cx="13" cy="134.5" r=".28"/>
<circle cx="172.2" cy="92.6" r=".28"/>
<circle cx="113.6" cy="102.4" r=".28"/>
<circle cx="35.3" cy="141.5" r=".28"/>
<circle cx="39.5" cy="140.1" r=".28"/>
<circle cx="85.6" cy="130.3" r=".28"/>
<circle cx="249" cy="94" r=".28"/>
<circle cx="95.4" cy="130.3" r=".28"/>
<circle cx="95.4" cy="133.1" r=".28"/>
</g>
<g font-size="4">
<text x="6" y="210.7">6/21/2025</text>
<text x="22.7" y="210.7">5:57:56 PM f=0.55 C:\Users\zack\OneDrive\Git\ptFlex-Hardware\ptFlex\ptFlex.sch (Sheet: 1/1)</text>
</g>
<g font-size="1.5" fill="#808080">
<text x="70.3" y="56.3" transform="rotate(-90 70.3 56.3)">+5V</text>
<text x="76.5" y="55.9">2x3 HEADER</text>
<text x="24.2" y="61.9" transform="rotate(-90 24.2 61.9)">+5V</text>
<text x="29.5" y="64.7" transform="rotate(-90 29.5 64.7)">D1</text>
<text x="31" y="64.7" transform="rotate(-90 31 64.7)">1N4148W</text>
<text x="70.3" y="64.7">GND</text>
<text x="76.6" y="63.3">J2</text>
<text x="172.2" y="63.3" transform="rotate(-90 172.2 63.3)">+5V</text>
<text x="13" y="68.2">S1</text>
<text x="24.7" y="66.8" transform="rotate(-90 24.7 66.8)">R2</text>
<text x="27.4" y="66.8" transform="rotate(-90 27.4 66.8)">10k</text>
<text x="35.4" y="69.6">ATMega328</text>
<text x="172.8" y="67.6" transform="rotate(-90 172.8 67.6)">10k</text>
<text x="175.4" y="67.9" transform="rotate(-90 175.4 67.9)">R14</text>
<text x="7.4" y="77.3">GND</text>
<text x="13" y="75.2">RESET</text>
<text x="28.4" y="75.9" transform="rotate(-90 28.4 75.9)">+5V</text>
<text x="85.6" y="75.3" transform="rotate(-90 85.6 75.3)">J3</text>
<text x="172.8" y="76" transform="rotate(-90 172.8 76)">10k</text>
<text x="175.4" y="76.3" transform="rotate(-90 175.4 76.3)">R15</text>
<text x="180.7" y="75" transform="rotate(-90 180.7 75)">.1uF</text>
<text x="183.3" y="74" transform="rotate(-90 183.3 74)">C5</text>
<text x="17.2" y="80.1">GND</text>
<text x="24.2" y="79.2" transform="rotate(-90 24.2 79.2)">.1uF</text>
<text x="26.9" y="78.2" transform="rotate(-90 26.9 78.2)">C1</text>
<text x="78.2" y="82.3" transform="rotate(-90 78.2 82.3)">1x3 HEADER</text>
<text x="81.5" y="82.9">GND</text>
<text x="92.6" y="80.1" transform="rotate(-90 92.6 80.1)">+3V3</text>
<text x="172.3" y="82.9">GND</text>
<text x="233.7" y="80.1" transform="rotate(-90 233.7 80.1)">+5V</text>
<text x="7.4" y="88.4">GND</text>
<text x="18.7" y="87.3" transform="rotate(-90 18.7 87.3)">Y1</text>
<text x="20.6" y="86.3" transform="rotate(-90 20.6 86.3)">R1</text>
<text x="23.2" y="86.4" transform="rotate(-90 23.2 86.4)">1M</text>
<text x="98.2" y="87.1">GND</text>
<text x="129.7" y="87.6">R12</text>
<text x="145.7" y="84.3" transform="rotate(-90 145.7 84.3)">+5V</text>
<text x="148.5" y="88.1">U6</text>
<text x="234.1" y="84.9" transform="rotate(-90 234.1 84.9)">L7</text>
<text x="237" y="85" transform="rotate(-90 237 85)">160 ohm</text>
<text x="14" y="90" transform="rotate(-90 14 90)">16MHz</text>
<text x="112.2" y="95.4" transform="rotate(-90 112.2 95.4)">+5V</text>
<text x="129.6" y="90.3">10k</text>
<text x="137.9" y="93.5">10nF</text>
<text x="137.9" y="90.9">C2</text>
<text x="148.5" y="92.6">MCP</text>
<text x="151.6" y="92.6">6L01T</text>
<text x="157.9" y="92.1" transform="rotate(-90 157.9 92.1)">C3</text>
<text x="160.6" y="92.1" transform="rotate(-90 160.6 92.1)">.1uF</text>
<text x="164.5" y="94.5">100</text>
<text x="164.6" y="91.8">R13</text>
<text x="191.8" y="92.6">TX-AUDIO</text>
<text x="205.3" y="93.1">160 ohm</text>
<text x="209.1" y="96">L1</text>
<text x="210.9" y="91.7">160 ohm</text>
<text x="214.7" y="94.6">L4</text>
<text x="250.4" y="95.4">BU-SMA-H</text>
<text x="255.7" y="90.8">X1</text>
<text x="29.8" y="99.6">GND</text>
<text x="102.9" y="100.4" transform="rotate(-90 102.9 100.4)">1k</text>
<text x="105.6" y="100.7" transform="rotate(-90 105.6 100.7)">R8</text>
<text x="113.3" y="98.2" transform="rotate(-90 113.3 98.2)">D2</text>
<text x="114.8" y="98.2" transform="rotate(-90 114.8 98.2)">1N</text>
<text x="114.8" y="96.4" transform="rotate(-90 114.8 96.4)">4148W</text>
<text x="122.9" y="99.6" transform="rotate(-90 122.9 99.6)">SG1</text>
<text x="135.9" y="98.2">GND</text>
<text x="145.7" y="98.2">GND</text>
<text x="172.8" y="99.1">10nF</text>
<text x="172.8" y="96.5">C4</text>
<text x="191.8" y="99.6">RX-AUDIO</text>
<text x="206.5" y="100">L2</text>
<text x="212" y="101.6">160 ohm</text>
<text x="212.1" y="98.6">L5</text>
<text x="212.1" y="101.4">L6</text>
<text x="35.4" y="106.6">U7</text>
<text x="106.6" y="105.2">2N2222</text>
<text x="106.6" y="103.8">Q2</text>
<text x="171.2" y="104.2">GND</text>
<text x="206.4" y="103">160 ohm</text>
<text x="206.4" y="105.8">160 ohm</text>
<text x="206.5" y="102.8">L3</text>
<text x="212" y="104.4">160 ohm</text>
<text x="120.1" y="109.4" transform="rotate(-90 120.1 109.4)">BUZZERNS</text>
<text x="234.1" y="112.5">GND</text>
<text x="84.2" y="119.2" transform="rotate(-90 84.2 119.2)">+5V</text>
<text x="94" y="119.2" transform="rotate(-90 94 119.2)">+3V3</text>
<text x="112.2" y="115">GND</text>
<text x="168" y="119.1" transform="rotate(-90 168 119.1)">V+</text>
<text x="244.9" y="118.3">U5</text>
<text x="263" y="119.2" transform="rotate(-90 263 119.2)">+3V3</text>
<text x="84.8" y="125.4" transform="rotate(-90 84.8 125.4)">R9</text>
<text x="87.4" y="125.5" transform="rotate(-90 87.4 125.5)">10k</text>
<text x="94.6" y="125.4" transform="rotate(-90 94.6 125.4)">R10</text>
<text x="97.2" y="125.5" transform="rotate(-90 97.2 125.5)">10k</text>
<text x="166.7" y="121.8">B220/A</text>
<text x="166.7" y="120.3">D3</text>
<text x="186.8" y="125.7">.1uF</text>
<text x="186.8" y="123">C7</text>
<text x="194.6" y="124.8">U3</text>
<text x="198.8" y="120.6" transform="rotate(-90 198.8 120.6)">+5V</text>
<text x="200.7" y="125.7">.1uF</text>
<text x="200.7" y="123">C8</text>
<text x="206.3" y="125.7">47uF</text>
<text x="206.3" y="123">C9</text>
<text x="211.9" y="125.7">.1uF</text>
<text x="211.9" y="123">C10</text>
<text x="216.1" y="125.7">.1uF</text>
<text x="216.1" y="123">C11</text>
<text x="220.3" y="125.7">.1uF</text>
<text x="220.3" y="123">C12</text>
<text x="237" y="125.7">.1uF</text>
<text x="237.1" y="123">C13</text>
<text x="260.8" y="125.7">.1uF</text>
<text x="260.8" y="123">C15</text>
<text x="265" y="125.7">47uF .1uF</text>
<text x="265" y="123">C16</text>
<text x="269.2" y="123">C17</text>
<text x="33.9" y="128.9" transform="rotate(-90 33.9 128.9)">+3V3</text>
<text x="38.1" y="128.9" transform="rotate(-90 38.1 128.9)">+3V3</text>
<text x="168.6" y="126.8" transform="rotate(-90 168.6 126.8)">R16</text>
<text x="171.3" y="126.8" transform="rotate(-90 171.3 126.8)">100k</text>
<text x="174.2" y="131.4">C6</text>
<text x="191.8" y="131.7">GND</text>
<text x="194.6" y="126.1">LM1086</text>
<text x="244.9" y="129.6">LP3985IM5-3.3/NOPB</text>
<text x="258" y="131.2">.1uF</text>
<text x="258" y="128.6">C14</text>
<text x="11.6" y="133.1" transform="rotate(-90 11.6 133.1)">+3V3</text>
<text x="17.2" y="135.8">U8</text>
<text x="34.5" y="135.2" transform="rotate(-90 34.5 135.2)">R3</text>
<text x="37.2" y="135.2" transform="rotate(-90 37.2 135.2)">4.7k</text>
<text x="38.7" y="135.2" transform="rotate(-90 38.7 135.2)">R4</text>
<text x="41.3" y="135.2" transform="rotate(-90 41.3 135.2)">4.7k</text>
<text x="49.9" y="136.7" transform="rotate(-90 49.9 136.7)">1k</text>
<text x="52.5" y="137" transform="rotate(-90 52.5 137)">R5</text>
<text x="56.8" y="136.7" transform="rotate(-90 56.8 136.7)">1k</text>
<text x="59.5" y="137" transform="rotate(-90 59.5 137)">R6</text>
<text x="84.1" y="132.3">47k</text>
<text x="84.6" y="134.9">R7</text>
<text x="89.8" y="135" transform="rotate(-90 89.8 135)">Q1</text>
<text x="168.6" y="133.8" transform="rotate(-90 168.6 133.8)">R17</text>
<text x="171.3" y="133.8" transform="rotate(-90 171.3 133.8)">47k</text>
<text x="174.2" y="134">.1uF</text>
<text x="248" y="136.3">GND</text>
<text x="91.2" y="138.3" transform="rotate(-90 91.2 138.3)">BSS138</text>
<text x="94.6" y="140.8" transform="rotate(-90 94.6 140.8)">R11</text>
<text x="97.2" y="140.8" transform="rotate(-90 97.2 140.8)">100k</text>
<text x="99.6" y="141.5" transform="rotate(-90 99.6 141.5)">+3V3</text>
<text x="168.1" y="138.7">GND</text>
<text x="17.2" y="146.8">BME280</text>
<text x="52.7" y="145.4" transform="rotate(-90 52.7 145.4)">LED1</text>
<text x="53.9" y="145.4" transform="rotate(-90 53.9 145.4)">RED LED</text>
<text x="59.6" y="145.4" transform="rotate(-90 59.6 145.4)">LED2</text>
<text x="60.8" y="145.4" transform="rotate(-90 60.8 145.4)">GREEN LED</text>
<text x="94" y="145.7">GND</text>
<text x="11.6" y="152.7">GND</text>
<text x="49.3" y="151.3">GND</text>
<text x="56.3" y="151.3">GND</text>
<text x="108.7" y="153.7">UBLOX MAX-M8Q</text>
<text x="130.3" y="155.5">GND</text>
<text x="140.1" y="158.3">GND</text>
</g>
<g font-size="1.3" fill="#808080">
<text x="75.3" y="57.5">2</text>
<text x="75.3" y="58.9">4</text>
<text x="81.3" y="57.5">1</text>
<text x="81.3" y="58.9">3</text>
<text x="75.3" y="60.3">6</text>
<text x="81.3" y="60.3">5</text>
<text x="12.1" y="71.5">1</text>
<text x="16" y="71.5">3</text>
<text x="32.7" y="71.5">29</text>
<text x="57.6" y="71.5">23</text>
<text x="12.1" y="72.9">2</text>
<text x="16" y="72.9">4</text>
<text x="32.7" y="74.3">21</text>
<text x="32.7" y="75.7">20</text>
<text x="32.7" y="77.1">18</text>
<text x="36.6" y="74.9">GND</text>
<text x="36.6" y="76.3">AREF</text>
<text x="36.6" y="77.7">AVCC</text>
<text x="36.6" y="72.1">PC6(/RESET)</text>
<text x="45.8" y="77.7">PC4(ADC4/SDA)</text>
<text x="48.6" y="76.3">PC3(ADC3)</text>
<text x="48.6" y="74.9">PC2(ADC2)</text>
<text x="48.6" y="73.5">PC1(ADC1)</text>
<text x="48.6" y="72.1">PC0(ADC0)</text>
<text x="57.6" y="77.1">27</text>
<text x="57.6" y="75.7">26</text>
<text x="57.6" y="74.3">25</text>
<text x="57.6" y="72.9">24</text>
<text x="79.8" y="77.8" transform="rotate(-90 79.8 77.8)">1</text>
<text x="81.2" y="77.8" transform="rotate(-90 81.2 77.8)">2</text>
<text x="82.6" y="77.8" transform="rotate(-90 82.6 77.8)">3</text>
<text x="33.4" y="81.3">7</text>
<text x="36.6" y="81.9">PB6(XTAL1/TOSC1)</text>
<text x="45.9" y="79.1">PC5(ADC5/SCL)</text>
<text x="51.8" y="81.9">ADC7</text>
<text x="51.8" y="80.5">ADC6</text>
<text x="57.6" y="81.3">22</text>
<text x="57.6" y="79.9">19</text>
<text x="57.6" y="78.5">28</text>
<text x="99.4" y="79.2" transform="rotate(-90 99.4 79.2)">1</text>
<text x="100.8" y="79.2" transform="rotate(-90 100.8 79.2)">2</text>
<text x="102.2" y="79.2" transform="rotate(-90 102.2 79.2)">3</text>
<text x="103.6" y="79.2" transform="rotate(-90 103.6 79.2)">4</text>
<text x="33.4" y="84.1">8</text>
<text x="33.4" y="88.3">3</text>
<text x="33.4" y="89.6">5</text>
<text x="36.6" y="84.7">PB7(XTAL2/TOSC2)</text>
<text x="36.6" y="88.9">GND</text>
<text x="49.3" y="88.9">PD3(INT1)</text>
<text x="49.3" y="87.5">PD2(INT0)</text>
<text x="49.3" y="84.7">PD0(RXD)</text>
<text x="49.5" y="86.1">PD1(TXD)</text>
<text x="57.6" y="89.6">2</text>
<text x="57.6" y="88.3">1</text>
<text x="57.6" y="86.9">32</text>
<text x="57.6" y="85.5">31</text>
<text x="57.6" y="84.1">30</text>
<text x="143.4" y="88.3">3</text>
<text x="146.9" y="87.2" transform="rotate(-90 146.9 87.2)">5</text>
<text x="150.1" y="89.6">1</text>
<text x="33.4" y="91">4</text>
<text x="33.4" y="92.4">6</text>
<text x="36.6" y="90.3">GND</text>
<text x="36.6" y="91.7">VCC</text>
<text x="36.6" y="93.1">VCC</text>
<text x="47.7" y="90.3">PD4(XCK/T0)</text>
<text x="49.2" y="94.5">PD7(AIN1)</text>
<text x="49.2" y="93.1">PD6(AIN0)</text>
<text x="50.5" y="91.7">PD5(T1)</text>
<text x="57.6" y="93.8">11</text>
<text x="57.6" y="92.4">10</text>
<text x="57.6" y="91">9</text>
<text x="143.4" y="91">4</text>
<text x="146.9" y="93.2" transform="rotate(-90 146.9 93.2)">2</text>
<text x="226.6" y="93.1">TX_AUDIO</text>
<text x="226.6" y="94.5">PTT</text>
<text x="233.7" y="94.5">ANTENNA_GND1</text>
<text x="233.7" y="95.9">ANTENNA_GND2</text>
<text x="235.5" y="92.3" transform="rotate(-90 235.5 92.3)">VCC</text>
<text x="237.7" y="93.1">ANTENNA</text>
<text x="46" y="101.4">PB3(MOSI/OC2)</text>
<text x="46.7" y="100">PB2(SS/OC1B)</text>
<text x="48.6" y="98.6">PB1(OC1A)</text>
<text x="49.9" y="97.3">PB0(ICP)</text>
<text x="57.6" y="100.8">15</text>
<text x="57.6" y="99.4">14</text>
<text x="57.6" y="98">13</text>
<text x="57.6" y="96.6">12</text>
<text x="226.6" y="100">RX_AUDIO</text>
<text x="226.6" y="101.4">POWER_SAVE</text>
<text x="241.5" y="101.4">N/C</text>
<text x="48.8" y="102.8">PB4(MISO)</text>
<text x="49.4" y="104.2">PB5(SCK)</text>
<text x="57.6" y="103.6">17</text>
<text x="57.6" y="102.2">16</text>
<text x="226.6" y="102.8">RX_DATA</text>
<text x="226.6" y="104.2">TX_DATA</text>
<text x="235.5" y="105.3" transform="rotate(-90 235.5 105.3)">GND</text>
<text x="190.8" y="120.9">IN</text>
<text x="192.1" y="122.9">GND</text>
<text x="193.5" y="120.9">OUT</text>
<text x="246.2" y="121">IN OUT</text>
<text x="246.2" y="123.8">GND</text>
<text x="109.3" y="130.8">2_TXD1</text>
<text x="109.3" y="128">1_GND</text>
<text x="117.5" y="128">18_RESERVED</text>
<text x="121.2" y="130.8">17_SCL2</text>
<text x="246.2" y="126.6">EN</text>
<text x="248.9" y="126.6">BP</text>
<text x="16.3" y="137.1">8</text>
<text x="18.5" y="137.7">VDD</text>
<text x="26.8" y="137.7">CS</text>
<text x="30" y="137.1">2</text>
<text x="109.3" y="136.3">4_TIMEPULSE15_RESERVED</text>
<text x="109.3" y="133.6">3_RXD1</text>
<text x="121.1" y="133.6">16_SDA2</text>
<text x="16.3" y="139.9">6</text>
<text x="18.5" y="140.5">VDDIO</text>
<text x="23.2" y="141.9">SCK/SCL</text>
<text x="23.6" y="140.5">SDI/SDA</text>
<text x="30" y="139.9">3</text>
<text x="30" y="141.3">4</text>
<text x="109.3" y="141.9">6_V_BCKP</text>
<text x="109.3" y="139.1">5_EXTINT0</text>
<text x="119.4" y="139.1">14_VCC_RF</text>
<text x="120" y="141.9">13_ANTON</text>
<text x="151" y="143.3">NC</text>
<text x="153.1" y="143" transform="rotate(-90 153.1 143)">FE</text>
<text x="153.1" y="141.4" transform="rotate(-90 153.1 141.4)">ED</text>
<text x="15.2" y="144.1">1*2</text>
<text x="18.5" y="144.7">GND</text>
<text x="22.9" y="144.7">SDO/ADR</text>
<text x="30" y="144.1">5</text>
<text x="109.3" y="147.5">8_VCC</text>
<text x="109.3" y="144.7">7_VCC_IO</text>
<text x="120.8" y="147.5">11_RF_IN</text>
<text x="121.5" y="144.7">12_GND</text>
<text x="133.6" y="146.9">P$1</text>
<text x="137.2" y="147.5">RF-1</text>
<text x="143.1" y="147.5">RF-3</text>
<text x="147.3" y="146.9">P$3</text>
<text x="109.3" y="150.3">9_V_RESET</text>
<text x="121.5" y="150.3">10_GND</text>
<text x="139.9" y="155" transform="rotate(-90 139.9 155)">P$2</text>
<text x="140.5" y="151.4" transform="rotate(-90 140.5 151.4)">GND2</text>
<text x="142.7" y="155" transform="rotate(-90 142.7 155)">P$4</text>
<text x="143.3" y="151.4" transform="rotate(-90 143.3 151.4)">GND4</text>
</g>
<g font-size="1.1" fill="#808080">
<text x="68.4" y="59.5">MOSI</text>
<text x="86.3" y="58.1">MISO</text>
<text x="86.3" y="59.5">SCK</text>
<text x="86.3" y="60.9">RESET</text>
<text x="26.3" y="71.7">RESET</text>
<text x="60.5" y="71.7">ANA-RX-AUD</text>
<text x="61.2" y="73.4">BATT-SENSE</text>
<text x="61.2" y="77.6">SDA</text>
<text x="61.2" y="79">SCL</text>
<text x="61.2" y="87.4">DIG-PTT</text>
<text x="102.7" y="84.3" transform="rotate(-90 102.7 84.3)">SDA</text>
<text x="104.1" y="84.2" transform="rotate(-90 104.1 84.2)">SCL</text>
<text x="226.7" y="87.1">U4</text>
<text x="60.5" y="91.2">AUD-ANNUNC</text>
<text x="61.2" y="94.4">GPS-TX</text>
<text x="61.2" y="90.2">DIG-XMIT-PS</text>
<text x="194" y="94.4">DIG-PTT</text>
<text x="61.2" y="101.4">MOSI</text>
<text x="61.2" y="97.2">GPS-RX</text>
<text x="61.2" y="100">XCEIVER-TX</text>
<text x="61.2" y="98.6">XCEIVER-RX</text>
<text x="191.8" y="101.4">DIG-XMIT-PS</text>
<text x="61.2" y="102.8">MISO</text>
<text x="61.2" y="104.2">SCK</text>
<text x="191.8" y="104.2">XCEIVER-RX</text>
<text x="191.9" y="102.8">XCEIVER-TX</text>
<text x="51.1" y="131" transform="rotate(-90 51.1 131)">DIG-PTT</text>
<text x="74" y="130.7">GPS-RX</text>
<text x="175.7" y="129.3">BATT-SENSE</text>
<text x="74.1" y="133.5">GPS-TX</text>
<text x="41.6" y="141.9">SCL</text>
<text x="44.4" y="140.5">SDA</text>
<text x="149.9" y="140.1">ANT1</text>
</g>
<g font-size=".9" fill="#800000">
<text x="225.3" y="107.1">RadioMetrix HX-1 /</text>
<text x="225.3" y="108">Custom Module</text>
</g>
<text font-size=".9" fill="#808080" x="58" y="131.1" transform="rotate(-90 58 131.1)">SCK</text>
</svg>
